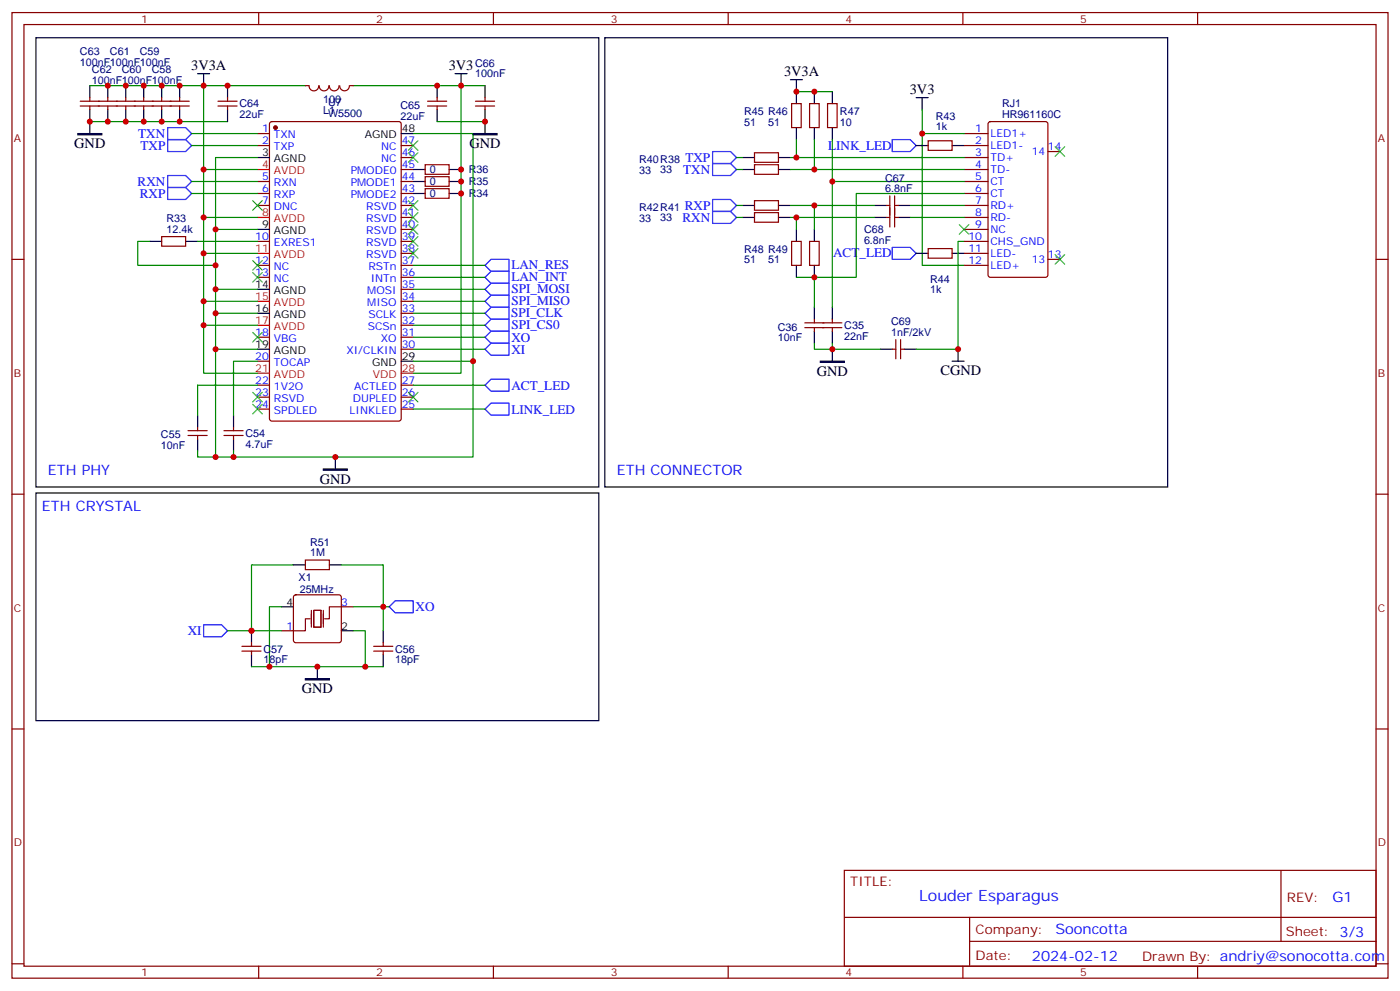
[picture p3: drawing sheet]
<svg xmlns="http://www.w3.org/2000/svg" width="412mm" height="292mm" viewBox="0 0 412 292" stroke-linecap="round" stroke-linejoin="round" font-family="sans-serif">
<g fill="none" stroke="#870000" stroke-width=".35">
<path d="M3.5 3.7h405.4v284.3h-405.4zM7.1 7.2h398.2v277.3h-398.2zM76.2 3.7v3.5M145.3 3.7v3.5M214.5 3.7v3.5M283.6 3.7v3.5M352.8 3.7v3.5M23.6 31.2h32.1M23.6 29.8h32.1M26.5 28.8v1M26.5 31.2v1.1M31.7 28.8v1"/>
<path d="M31.7 31.2v1.1M37 28.8v1M37 31.2v1.1M42.3 28.8v1M42.3 31.2v1.1M47.6 28.8v1M47.6 31.2v1.1M52.9 28.8v1M52.9 31.2v1.1M64.2 31.2h5.6M64.2 29.8h5.6M67 28.8v1"/>
<path d="M67 31.2v1.1M75.8 39.3h3.6M79.6 36l.5-.2h37.4l.6 .4 .1 87.1-.5 .6-37.6 .1-.7-.5v-87zM90 25.2h1M93.9 25.2a1.41 1.41 0 0 1-1.4 1.6 1.41 1.41 0 0 1-1.4-1.6M94.1 25.2a1.41 1.41 0 0 0 1.4 1.6 1.41 1.41 0 0 0 1.4-1.6M97 25.2a1.41 1.41 0 0 0 1.4 1.6 1.41 1.41 0 0 0 1.4-1.6M102.9 25.2a1.41 1.41 0 0 1-1.4 1.5 1.41 1.41 0 0 1-1.4-1.5M103 25.2h1.1M125.9 31.2h5.7M125.9 29.8h5.7M128.8 28.8v1"/>
<path d="M128.8 31.2v1.1M140.1 31.2h5.6M140.1 29.8h5.6M142.9 28.8v1M142.9 31.2v1.1M233.2 30.5h2.8v7.1h-2.8zM238.5 30.5h2.8v7.1h-2.8zM243.8 30.5h2.8v7.1h-2.8zM284 39.3h7M291.3 36l.4-.2h16.3l.6 .4 .1 44.8-.5 .6-16.5 .1-.6-.5-.1-44.7zM75.8 42.9h3.6M75.8 53.4h3.6"/>
<path d="M75.8 57h3.6M118.2 42.9h3.5M118.2 53.4h3.5M118.2 57h3.5M118.2 49.9h3.5M118.2 46.4h3.5M125.2 55.6h7.1v2.8h-7.1zM125.2 52h7.1v2.9h-7.1zM125.2 48.5h7.1v2.8h-7.1zM222.2 45h7.1v2.8h-7.1zM222.2 48.5h7.1v2.8h-7.1zM222.2 59.1h7.1v2.8h-7.1z"/>
<path d="M262.1 57.7v9.2M263.5 57.7v9.2M273.4 41.5h7.1v2.8h-7.1zM284 42.9h7M284 53.4h7M284 57h7M284 49.9h7M284 46.4h7M308.7 44.6h3.5M3.5 76.4h3.6M47.6 69.7h7.1v2.8h-7.1zM75.8 60.5h3.6"/>
<path d="M75.8 71.1h3.6M75.8 78.1h3.6M118.2 60.5h3.5M118.2 71.1h3.5M118.2 78.1h3.5M118.2 74.6h3.5M118.2 67.6h3.5M118.2 64h3.5M222.2 62.6h7.1v2.8h-7.1zM233.2 71.1h2.8v7h-2.8zM238.5 71.1h2.8v7h-2.8zM261.1 60.5h1"/>
<path d="M261.1 64h1M263.5 60.5h1.1M263.5 64h1.1M273.4 73.2h7.1v2.8h-7.1zM284 60.5h7M284 71.1h7M284 78.1h7M284 74.6h7M284 67.6h7M284 64h7M308.7 76.4h3.5M405.3 76.4h3.6"/>
<path d="M75.8 81.7h3.6M75.8 99.3h3.6M118.2 81.7h3.5M118.2 99.3h3.5M118.2 95.8h3.5M118.2 92.3h3.5M118.2 88.7h3.5M118.2 85.2h3.5M237.1 96.5h10.9M237.1 95.1h10.9M239.9 94v1.1M239.9 96.5v1"/>
<path d="M245.2 94v1.1M245.2 96.5v1M75.8 106.4h3.6M75.8 113.4h3.6M75.8 116.9h3.6M118.2 113.4h3.5M118.2 116.9h3.5M118.2 102.8h3.5M262.8 102.8h1.1M263.9 100v5.7M265.3 102.8h1M265.3 100v5.7"/>
<path d="M55.4 128.2h5.6M55.4 126.8h5.6M58.2 125.8v1M58.2 128.2v1.1M66 128.2h5.6M66 126.8h5.6M68.8 125.8v1M68.8 128.2v1.1M75.8 120.5h3.6M118.2 120.5h3.5M3.5 145.5h3.6M405.3 145.5h3.6"/>
<path d="M86.7 175.4l.4-.2h12.7l.5 .2 .2 .5v12.7l-.2 .5-.5 .2h-12.7l-.5-.3-.2-.4v-12.7zM90 164.9h7v2.8h-7zM100.5 178.7h3.6M71.3 191.7h5.6M71.3 190.3h5.6M74.1 189.3v1M74.1 191.7v1.1M82.9 185.7h3.5M110.1 191.7h5.6M110.1 190.3h5.6M112.9 189.3v1M112.9 191.7v1.1"/>
<path d="M3.5 214.7h3.6M405.3 214.7h3.6M248.7 256.3h156.6v28.2h-156.6zM377.3 256.3v20.9M248.7 270.1h156.5M285.6 277.2h119.6M285.6 270.1v14.2M3.5 283.8h3.6M76.2 284.5v3.5M145.3 284.5v3.5M214.5 284.5v3.5M283.6 284.5v3.5"/>
<path d="M352.8 284.5v3.5M405.3 283.8h3.6"/>
</g>
<circle cx="81.1" cy="37.6" r=".53" fill="#870000" stroke="#870000" stroke-width=".35"/>
<g fill="none" stroke="#000" stroke-width=".35">
<path d="M10.6 11.1h165.8v132.3h-165.8zM178.2 11.1h165.8v132.3h-165.8zM26.5 25.2v3.6M26.5 32.3v7M31.7 25.2v3.6M31.7 32.3v3.5M37 25.2v3.6M37 32.3v3.5M42.3 25.2v3.6M42.3 32.3v3.5M47.6 25.2v3.6M47.6 32.3v3.5"/>
<path d="M52.9 25.2v3.6M52.9 32.3v3.5M58.2 21.7h3.5M60 21.7v3.5M67 25.2v3.6M67 32.3v3.5M118.2 39.3h3.5M128.8 25.2v3.6M128.8 32.3v3.5M134.1 21.7h3.5M135.8 21.7v3.5M142.9 25.2v3.6"/>
<path d="M142.9 32.3v7M232.8 23.5h3.6M234.6 23.5v7M234.6 37.6v3.5M239.9 27v3.5M239.9 37.6v3.5M245.2 27v3.5M245.2 37.6v3.5M269.9 28.8h3.5M271.6 28.8v3.5M75.8 46.4h3.6M121.7 57h3.5"/>
<path d="M121.7 53.4h3.5M121.7 49.9h3.5M132.3 57h3.5M132.3 53.4h3.5M132.3 49.9h3.5M218.7 46.4h3.5M218.7 49.9h3.5M229.3 46.4h3.5M229.3 49.9h3.5M269.9 42.9h3.5M280.5 42.9h3.5M44.1 71.1h3.5"/>
<path d="M54.7 71.1h3.5M75.8 67.6h3.6M218.7 60.5h3.5M218.7 64h3.5M229.3 60.5h3.5M229.3 64h3.5M234.6 67.6v3.5M234.6 78.1v3.6M239.9 67.6v3.5M239.9 78.1v3.6M257.5 60.5h3.6M257.5 64h3.6"/>
<path d="M264.6 60.5h3.5M264.6 64h3.5M269.9 74.6h3.5M280.5 74.6h3.5M75.8 85.2h3.6M75.8 92.3h3.6M239.9 90.5v3.5M239.9 97.5v3.6M245.2 90.5v3.5M245.2 97.5v3.6M75.8 102.8h3.6M118.2 106.4h3.5"/>
<path d="M245.2 102.8v3.6M259.3 102.8h3.5M266.3 102.8h3.6M280.5 106.4h3.5M282.2 102.8v3.6M58.2 122.2v3.6M58.2 129.3v3.5M68.8 122.2v3.6M68.8 129.3v3.5M98.8 134.6v3.5M10.6 145.2h165.8v67h-165.8zM82.9 178.7h3.5"/>
<path d="M86.4 166.3h3.6M97 166.3h3.5M74.1 185.7v3.6M74.1 192.8v3.5M93.5 196.3v3.5M100.5 185.7h3.6M112.9 185.7v3.6M112.9 192.8v3.5"/>
</g>
<path d="M75.8 49.9h3.6M75.8 64h3.6M75.8 74.6h3.6M75.8 88.7h3.6M75.8 95.8h3.6M75.8 109.9h3.6M118.2 109.9h3.5" fill="none" stroke="#f00" stroke-width=".35"/>
<g fill="none" stroke="#00f" stroke-width=".35">
<path d="M49.4 37.6h5.3l1.7 1.7-1.7 1.8h-5.3zM49.4 41.1h5.3l1.7 1.8-1.7 1.7h-5.3zM49.4 51.7h5.3l1.7 1.7-1.7 1.8h-5.3zM49.4 55.2h5.3l1.7 1.8-1.7 1.7h-5.3zM209.9 44.6h5.3l1.8 1.8-1.8 1.8h-5.3zM209.9 48.2h5.3l1.8 1.7-1.8 1.8h-5.3zM209.9 58.7h5.3l1.8 1.8-1.8 1.8h-5.3zM262.8 41.1h5.3l1.8 1.8-1.8 1.7h-5.3zM142.9 78.1l1.7-1.7h5.3v3.5h-5.3zM209.9 62.3h5.3l1.8 1.7-1.8 1.8h-5.3zM262.8 72.8h5.3l1.8 1.8-1.8 1.8h-5.3zM142.9 92.3l1.7-1.8h5.3v3.5h-5.3z"/>
<path d="M142.9 95.8l1.7-1.8h5.3v3.5h-5.3zM142.9 81.7l1.7-1.8h5.3v3.5h-5.3zM142.9 88.7l1.7-1.7h5.3v3.5h-5.3zM142.9 99.3l1.7-1.8h5.3v3.6h-5.3zM144.6 83.4h5.3v3.6h-5.3l-1.7-1.8zM142.9 113.4l1.7-1.7h5.3v3.5h-5.3zM142.9 102.8l1.7-1.7h5.3v3.5h-5.3zM142.9 120.5l1.7-1.8h5.3v3.5h-5.3zM114.7 178.7l1.7-1.8h5.3v3.5h-5.3zM60 184h5.3l1.7 1.7-1.7 1.8h-5.3z"/>
</g>
<g fill="none" stroke="#008700" stroke-width=".35">
<path d="M26.5 35.8h40.5M26.5 25.2h33.5M56.4 39.3h19.4M90 25.2h-30v24.7h15.8M104.1 25.2h31.7v84.7h-14.1M121.7 39.3h17.6v67.1M128.8 35.8h14.1M135.8 25.2h7.1M234.6 27h10.6M271.6 32.3v7h12.4M271.6 39.3v38.8h12.4M56.4 42.9h19.4"/>
<path d="M56.4 53.4h19.4M56.4 57h19.4M60 49.9v14.1h15.8M75.8 46.4h-12.3v88.2h75.8v-28.2h-17.6M217 46.4h1.7M217 49.9h1.7M232.8 46.4h51.2M232.8 49.9h51.2M234.6 41.1v5.3M239.9 41.1v8.8M245.2 41.1v12.3h38.8M245.2 53.4v37.1"/>
<path d="M284 57h-31.8v24.7h-17.6M44.1 71.1h-3.5v7h22.9M58.2 71.1h17.6M60 64v10.6h15.8M60 74.6v14.1h15.8M63.5 67.6h12.3M121.7 78.1h21.2M217 60.5h1.7M217 64h1.7M232.8 60.5h24.7M232.8 64h24.7M234.6 64v3.6"/>
<path d="M239.9 60.5v7.1M268.1 60.5h15.9M268.1 64h15.9M284 71.1h-1.8v31.7h-12.3M60 88.7v7.1h15.8M60 95.8v14.1h15.8M63.5 85.2h12.3M63.5 92.3h12.3M121.7 85.2h21.2M121.7 92.3h21.2M121.7 95.8h21.2M121.7 88.7h21.2"/>
<path d="M121.7 81.7h21.2M121.7 99.3h21.2M239.9 81.7v8.8M63.5 102.8h12.3M75.8 106.4h-7v15.8M75.8 113.4h-17.6v8.8M121.7 102.8h21.2M121.7 113.4h21.2M239.9 101.1v1.7h5.3v-1.7M245.2 102.8h14.1M58.2 132.8v1.8h5.3M68.8 132.8v1.8"/>
<path d="M121.7 120.5h21.2M82.9 178.7h-3.5v17.6h28.2v-10.6h-3.5M86.4 166.3h-12.3v19.4M100.5 166.3h12.4v19.4M104.1 178.7h10.6M67 185.7h15.9M74.1 196.3h5.3M107.6 196.3h5.3"/>
</g>
<path d="M22.9 39.3h7.1v.4h-7.1zM139.3 39.3h7.1v.4h-7.1zM241.7 106.4h7v.3h-7zM95.2 138.1h7.1v.4h-7.1zM90 199.8h7v.4h-7z" fill="#000" stroke="#000" stroke-width=".35"/>
<g fill="none" stroke="#3c3" stroke-width=".35">
<path d="M74.4 59.1l2.9 2.8M77.3 59.1l-2.9 2.8M120.3 59.1l2.8 2.8M120.3 45l2.8 2.8M120.3 41.5l2.8 2.8M123.1 59.1l-2.8 2.8M123.1 45l-2.8 2.8M123.1 41.5l-2.8 2.8M310.8 43.2l2.8 2.8M313.6 43.2l-2.8 2.8M74.4 76.7l2.9 2.9M77.3 76.7l-2.9 2.9"/>
<path d="M120.3 73.2l2.8 2.8M120.3 69.7l2.8 2.8M120.3 66.1l2.8 2.9M120.3 62.6l2.8 2.8M123.1 69.7l-2.8 2.8M123.1 73.2l-2.8 2.8M123.1 66.1l-2.8 2.9M123.1 62.6l-2.8 2.8M282.6 66.1l2.8 2.9M285.4 66.1l-2.8 2.9M310.8 75l2.8 2.8M313.6 75l-2.8 2.8"/>
<path d="M74.4 80.3l2.9 2.8M74.4 97.9l2.9 2.8M77.3 80.3l-2.9 2.8M77.3 97.9l-2.9 2.8M74.4 115.5l2.9 2.9M74.4 119.1l2.9 2.8M77.3 115.5l-2.9 2.9M77.3 119.1l-2.9 2.8M120.3 115.5l2.8 2.9M123.1 115.5l-2.8 2.9"/>
</g>
<path d="M91.7 179.7v5M92.4 179.7h2.1v5h-2.1zM95.2 179.7v5M100.5 178.7h-3.5v3.5h-1.4M91.4 182.2h-1.4v3.5h-3.6" fill="none" stroke="#870012" stroke-width=".35"/>
<g fill="#c00">
<circle cx="60" cy="49.9" r=".88"/>
<circle cx="63.5" cy="67.6" r=".88"/>
<circle cx="63.5" cy="78.1" r=".88"/>
<circle cx="60" cy="64" r=".88"/>
<circle cx="60" cy="74.6" r=".88"/>
<circle cx="60" cy="88.7" r=".88"/>
<circle cx="60" cy="95.8" r=".88"/>
<circle cx="63.5" cy="85.2" r=".88"/>
<circle cx="63.5" cy="92.3" r=".88"/>
<circle cx="63.5" cy="102.8" r=".88"/>
<circle cx="98.8" cy="134.6" r=".88"/>
<circle cx="135.8" cy="57" r=".88"/>
<circle cx="135.8" cy="53.4" r=".88"/>
<circle cx="135.8" cy="49.9" r=".88"/>
<circle cx="139.3" cy="106.4" r=".88"/>
<circle cx="93.5" cy="196.3" r=".88"/>
<circle cx="74.1" cy="185.7" r=".88"/>
<circle cx="79.4" cy="196.3" r=".88"/>
<circle cx="107.6" cy="196.3" r=".88"/>
<circle cx="60" cy="25.2" r=".88"/>
<circle cx="135.8" cy="25.2" r=".88"/>
<circle cx="52.9" cy="25.2" r=".88"/>
<circle cx="47.6" cy="25.2" r=".88"/>
<circle cx="42.3" cy="25.2" r=".88"/>
<circle cx="37" cy="25.2" r=".88"/>
<circle cx="31.8" cy="25.2" r=".88"/>
<circle cx="26.5" cy="35.8" r=".88"/>
<circle cx="47.6" cy="35.8" r=".88"/>
<circle cx="42.3" cy="35.8" r=".88"/>
<circle cx="37" cy="35.8" r=".88"/>
<circle cx="31.8" cy="35.8" r=".88"/>
<circle cx="67" cy="25.2" r=".88"/>
<circle cx="52.9" cy="35.8" r=".88"/>
<circle cx="128.8" cy="25.2" r=".88"/>
<circle cx="142.9" cy="35.8" r=".88"/>
<circle cx="271.6" cy="39.3" r=".88"/>
<circle cx="234.6" cy="46.4" r=".88"/>
<circle cx="239.9" cy="49.9" r=".88"/>
<circle cx="234.6" cy="27" r=".88"/>
<circle cx="239.9" cy="27" r=".88"/>
<circle cx="245.2" cy="53.4" r=".88"/>
<circle cx="234.6" cy="64" r=".88"/>
<circle cx="239.9" cy="60.5" r=".88"/>
<circle cx="239.9" cy="81.7" r=".88"/>
<circle cx="245.2" cy="102.8" r=".88"/>
<circle cx="282.2" cy="102.8" r=".88"/>
<circle cx="68.8" cy="134.6" r=".88"/>
<circle cx="63.5" cy="134.6" r=".88"/>
<circle cx="112.9" cy="178.7" r=".88"/>
</g>
<text font-size="4.6" fill="#00f" x="270.8" y="265.3">Louder Esparagus</text>
<g font-size="4.2">
<text x="56.3" y="20.5">3V3A</text>
<text x="132.2" y="20.5">3V3</text>
<text x="231" y="22.3">3V3A</text>
<text x="268" y="27.6">3V3</text>
<text x="21.9" y="43.7">GND</text>
<text x="138.3" y="43.7">GND</text>
<text x="240.6" y="110.7">GND</text>
<text x="277" y="110.3">CGND</text>
<text x="94.2" y="142.4">GND</text>
<text x="88.9" y="204.2">GND</text>
</g>
<g font-size="4.2" fill="#00f">
<text x="14.1" y="139.9">ETH PHY</text>
<text x="181.7" y="139.9">ETH CONNECTOR</text>
<text x="12.3" y="150.5">ETH CRYSTAL</text>
<text x="392.5" y="265.6">G1</text>
<text x="310.9" y="275.1">Sooncotta</text>
<text x="304" y="282.9">2024-02-12</text>
</g>
<g font-size="3.9" fill="#00f">
<text x="40.7" y="40.6">TXN</text>
<text x="41.4" y="44.1">TXP</text>
<text x="201.9" y="47.6">TXP</text>
<text x="243.9" y="44">LINK_LED</text>
<text x="201.2" y="51.2">TXN</text>
<text x="40.5" y="54.7">RXN</text>
<text x="41.2" y="58.2">RXP</text>
<text x="201" y="65.3">RXN</text>
<text x="201.7" y="61.8">RXP</text>
<text x="245.4" y="75.8">ACT_LED</text>
<text x="150.6" y="82.8">LAN_INT</text>
<text x="150.6" y="79.3">LAN_RES</text>
<text x="150.6" y="86.4">SPI_MOSI</text>
<text x="150.6" y="89.9">SPI_MISO</text>
<text x="150.5" y="93.4">SPI_CLK</text>
<text x="150.6" y="97">SPI_CS0</text>
<text x="150.6" y="100.7">XO</text>
<text x="150.6" y="104.2">XI</text>
<text x="150.6" y="114.7">ACT_LED</text>
<text x="150.6" y="121.8">LINK_LED</text>
<text x="122.4" y="180">XO</text>
<text x="55.3" y="186.8">XI</text>
</g>
<g font-size="3.9" fill="#800">
<text x="250.5" y="260.9">TITLE:</text>
<text x="379.1" y="265.6">REV:</text>
<text x="287.4" y="275.1">Company:</text>
<text x="378.7" y="275.7">Sheet: 3/3</text>
<text x="287.4" y="282.8">Date:</text>
<text x="336.4" y="282.8">Drawn By: andriy@sonocotta.com</text>
</g>
<g font-size="3.2" fill="#800">
<text x="41.6" y="6.7">1</text>
<text x="110.8" y="6.7">2</text>
<text x="179.9" y="6.7">3</text>
<text x="249.1" y="6.7">4</text>
<text x="318.2" y="6.7">5</text>
<text x="4.1" y="41.8">A</text>
<text x="405.9" y="41.8">A</text>
<text x="4.1" y="110.9">B</text>
<text x="405.9" y="110.9">B</text>
<text x="4.1" y="180.1">C</text>
<text x="405.9" y="180.1">C</text>
<text x="4.1" y="249.2">D</text>
<text x="405.9" y="249.2">D</text>
<text x="41.6" y="287.5">1</text>
<text x="110.8" y="287.5">2</text>
<text x="179.9" y="287.5">3</text>
<text x="249.1" y="287.5">4</text>
<text x="318.2" y="287.5">5</text>
</g>
<g font-size="3.2" fill="#000080">
<text x="23.6" y="16.1">C63</text>
<text x="32.4" y="16.1">C61</text>
<text x="41.2" y="16.1">C59</text>
<text x="23.6" y="19.3">100nF100nF100nF</text>
<text x="27.1" y="21.4">C62</text>
<text x="35.9" y="21.4">C60</text>
<text x="44.7" y="21.4">C58</text>
<text x="140" y="22.8">100nF</text>
<text x="140" y="19.6">C66</text>
<text x="27.1" y="24.6">100nF100nF100nF</text>
<text x="70.6" y="34.9">22uF</text>
<text x="70.6" y="31.7">C64</text>
<text x="95.2" y="30.3">100</text>
<text x="95.2" y="33.5">L1</text>
<text x="96.6" y="34.4">W5500</text>
<text x="96.6" y="31.2">U7</text>
<text x="118" y="35.2">22uF</text>
<text x="118" y="32">C65</text>
<text x="219.2" y="33.8">R45 R46</text>
<text x="247.4" y="33.8">R47</text>
<text x="275.7" y="35.2">R43</text>
<text x="295.2" y="34.6">HR961160C</text>
<text x="295.2" y="31.4">RJ1</text>
<text x="219.2" y="37">51</text>
<text x="226.2" y="37">51</text>
<text x="247.4" y="37">10</text>
<text x="275.7" y="38.3">1k</text>
<text x="126.7" y="51">0</text>
<text x="138.1" y="51">R36</text>
<text x="188.2" y="51.1">33</text>
<text x="188.2" y="48">R40R38</text>
<text x="194.5" y="51.1">33</text>
<text x="260.7" y="53.5">C67</text>
<text x="126.6" y="58.1">0</text>
<text x="126.7" y="54.5">0</text>
<text x="138.1" y="58.1">R34</text>
<text x="138.1" y="54.6">R35</text>
<text x="260.7" y="56.6">6.8nF</text>
<text x="49.1" y="65.4">R33</text>
<text x="188.2" y="65.2">33</text>
<text x="188.2" y="62.1">R42R41</text>
<text x="194.5" y="65.2">33</text>
<text x="49.1" y="68.6">12.4k</text>
<text x="254.5" y="71.9">6.8nF</text>
<text x="254.5" y="68.7">C68</text>
<text x="219.2" y="77.6">51</text>
<text x="219.2" y="74.4">R48 R49</text>
<text x="226.2" y="77.6">51</text>
<text x="274" y="83.2">R44</text>
<text x="274" y="86.3">1k</text>
<text x="262.5" y="95.7">C69</text>
<text x="229.1" y="100.5">10nF</text>
<text x="229.1" y="97.4">C36</text>
<text x="248.7" y="100.1">22nF</text>
<text x="248.7" y="96.9">C35</text>
<text x="262.5" y="99">1nF/2kV</text>
<text x="47.4" y="129">C55</text>
<text x="72.3" y="131.9">4.7uF</text>
<text x="72.3" y="128.6">C54</text>
<text x="47.4" y="132.2">10nF</text>
<text x="91.3" y="160.7">R51</text>
<text x="91.3" y="163.9">1M</text>
<text x="87.9" y="171">X1</text>
<text x="88.3" y="174.5">25MHz</text>
<text x="77.6" y="195.3">18pF</text>
<text x="77.6" y="192.2">C57</text>
<text x="116.4" y="195.3">18pF</text>
<text x="116.4" y="192.2">C56</text>
</g>
<g font-size="3.2" fill="#00f">
<text x="77.2" y="39">1</text>
<text x="80.7" y="40.7">TXN</text>
<text x="287.3" y="39">1</text>
<text x="291.7" y="40.4">LED1+</text>
<text x="77.2" y="42.5">2</text>
<text x="80.7" y="44.3">TXP</text>
<text x="112.3" y="47.8">NC</text>
<text x="112.3" y="44.3">NC</text>
<text x="118.4" y="46">46</text>
<text x="118.4" y="42.5">47</text>
<text x="287.3" y="42.5">2</text>
<text x="287.3" y="46">3</text>
<text x="291.7" y="43.9">LED1-</text>
<text x="291.7" y="47.4">TD+</text>
<text x="303.9" y="45.7">14</text>
<text x="308.7" y="44.3">14</text>
<text x="77.2" y="53.1">5</text>
<text x="103.3" y="51.3">PMODE0</text>
<text x="118.4" y="53.1">44</text>
<text x="118.4" y="49.6">45</text>
<text x="287.3" y="49.6">4</text>
<text x="287.3" y="53.1">5</text>
<text x="291.7" y="51">TD-</text>
<text x="77.2" y="56.6">6</text>
<text x="80.7" y="54.9">RXN</text>
<text x="80.7" y="58.4">RXP</text>
<text x="103.3" y="58.4">PMODE2</text>
<text x="103.3" y="54.9">PMODE1</text>
<text x="118.4" y="56.6">43</text>
<text x="287.3" y="56.6">6</text>
<text x="291.7" y="54.5">CT</text>
<text x="291.7" y="58">CT</text>
<text x="77.2" y="60.1">7</text>
<text x="80.7" y="61.9">DNC</text>
<text x="107.9" y="65.4">RSVD</text>
<text x="107.9" y="61.9">RSVD</text>
<text x="118.4" y="63.7">41</text>
<text x="118.4" y="60.1">42</text>
<text x="287.3" y="60.1">7</text>
<text x="287.3" y="63.7">8</text>
<text x="291.7" y="61.6">RD+</text>
<text x="291.7" y="65.1">RD-</text>
<text x="75.2" y="70.7">10</text>
<text x="107.9" y="69">RSVD</text>
<text x="118.4" y="70.7">39</text>
<text x="118.4" y="67.2">40</text>
<text x="285.2" y="70.7">10</text>
<text x="287.3" y="67.2">9</text>
<text x="291.7" y="68.6">NC</text>
<text x="75.2" y="77.8">12</text>
<text x="80.7" y="72.5">EXRES1</text>
<text x="107.9" y="76">RSVD</text>
<text x="107.9" y="72.5">RSVD</text>
<text x="118.4" y="77.8">37</text>
<text x="118.4" y="74.3">38</text>
<text x="285.2" y="74.3">11</text>
<text x="285.2" y="77.8">12</text>
<text x="291.7" y="72.1">CHS_GND</text>
<text x="291.7" y="75.7">LED-</text>
<text x="303.9" y="77.4">13</text>
<text x="308.7" y="76">13</text>
<text x="75.2" y="81.3">13</text>
<text x="80.7" y="79.6">NC</text>
<text x="80.7" y="83.1">NC</text>
<text x="108.5" y="79.6">RSTn</text>
<text x="109.2" y="83.1">INTn</text>
<text x="118.4" y="81.3">36</text>
<text x="291.7" y="79.2">LED+</text>
<text x="108.2" y="86.6">MOSI</text>
<text x="118.4" y="88.4">34</text>
<text x="118.4" y="84.8">35</text>
<text x="108.2" y="90.1">MISO</text>
<text x="108.5" y="93.7">SCLK</text>
<text x="118.4" y="95.4">32</text>
<text x="118.4" y="91.9">33</text>
<text x="75.2" y="99">18</text>
<text x="80.7" y="100.7">VBG</text>
<text x="108.3" y="97.2">SCSn</text>
<text x="112.2" y="100.7">XO</text>
<text x="118.4" y="99">31</text>
<text x="75.2" y="106">20</text>
<text x="80.7" y="107.8">TOCAP</text>
<text x="102" y="104.2">XI/CLKIN</text>
<text x="118.4" y="102.5">30</text>
<text x="75.2" y="113.1">22</text>
<text x="118.4" y="113.1">27</text>
<text x="75.2" y="116.6">23</text>
<text x="80.7" y="114.8">1V2O</text>
<text x="80.7" y="118.4">RSVD</text>
<text x="104" y="118.4">DUPLED</text>
<text x="104.3" y="114.8">ACTLED</text>
<text x="118.4" y="116.6">26</text>
<text x="75.2" y="120.1">24</text>
<text x="80.7" y="121.9">SPDLED</text>
<text x="103" y="121.9">LINKLED</text>
<text x="118.4" y="120.1">25</text>
<text x="100.5" y="178.3">3</text>
<text x="84.4" y="185.4">1</text>
</g>
<g font-size="3.2">
<text x="107.4" y="40.7">AGND</text>
<text x="118.4" y="39">48</text>
<text x="77.2" y="46">3</text>
<text x="80.7" y="47.8">AGND</text>
<text x="77.2" y="67.2">9</text>
<text x="80.7" y="69">AGND</text>
<text x="75.2" y="84.8">14</text>
<text x="80.7" y="86.6">AGND</text>
<text x="75.2" y="91.9">16</text>
<text x="80.7" y="93.7">AGND</text>
<text x="75.2" y="102.5">19</text>
<text x="80.7" y="104.2">AGND</text>
<text x="109.6" y="107.8">GND</text>
<text x="118.4" y="106">29</text>
<text x="84.4" y="178.3">4</text>
<text x="100.5" y="185.4">2</text>
</g>
<g font-size="3.2" fill="#f00">
<text x="77.2" y="49.6">4</text>
<text x="80.7" y="51.3">AVDD</text>
<text x="77.2" y="63.7">8</text>
<text x="80.7" y="65.4">AVDD</text>
<text x="75.2" y="74.3">11</text>
<text x="80.7" y="76">AVDD</text>
<text x="75.2" y="88.4">15</text>
<text x="75.2" y="95.4">17</text>
<text x="80.7" y="90.1">AVDD</text>
<text x="80.7" y="97.2">AVDD</text>
<text x="75.2" y="109.5">21</text>
<text x="80.7" y="111.3">AVDD</text>
<text x="109.8" y="111.3">VDD</text>
<text x="118.4" y="109.5">28</text>
</g>
</svg>
